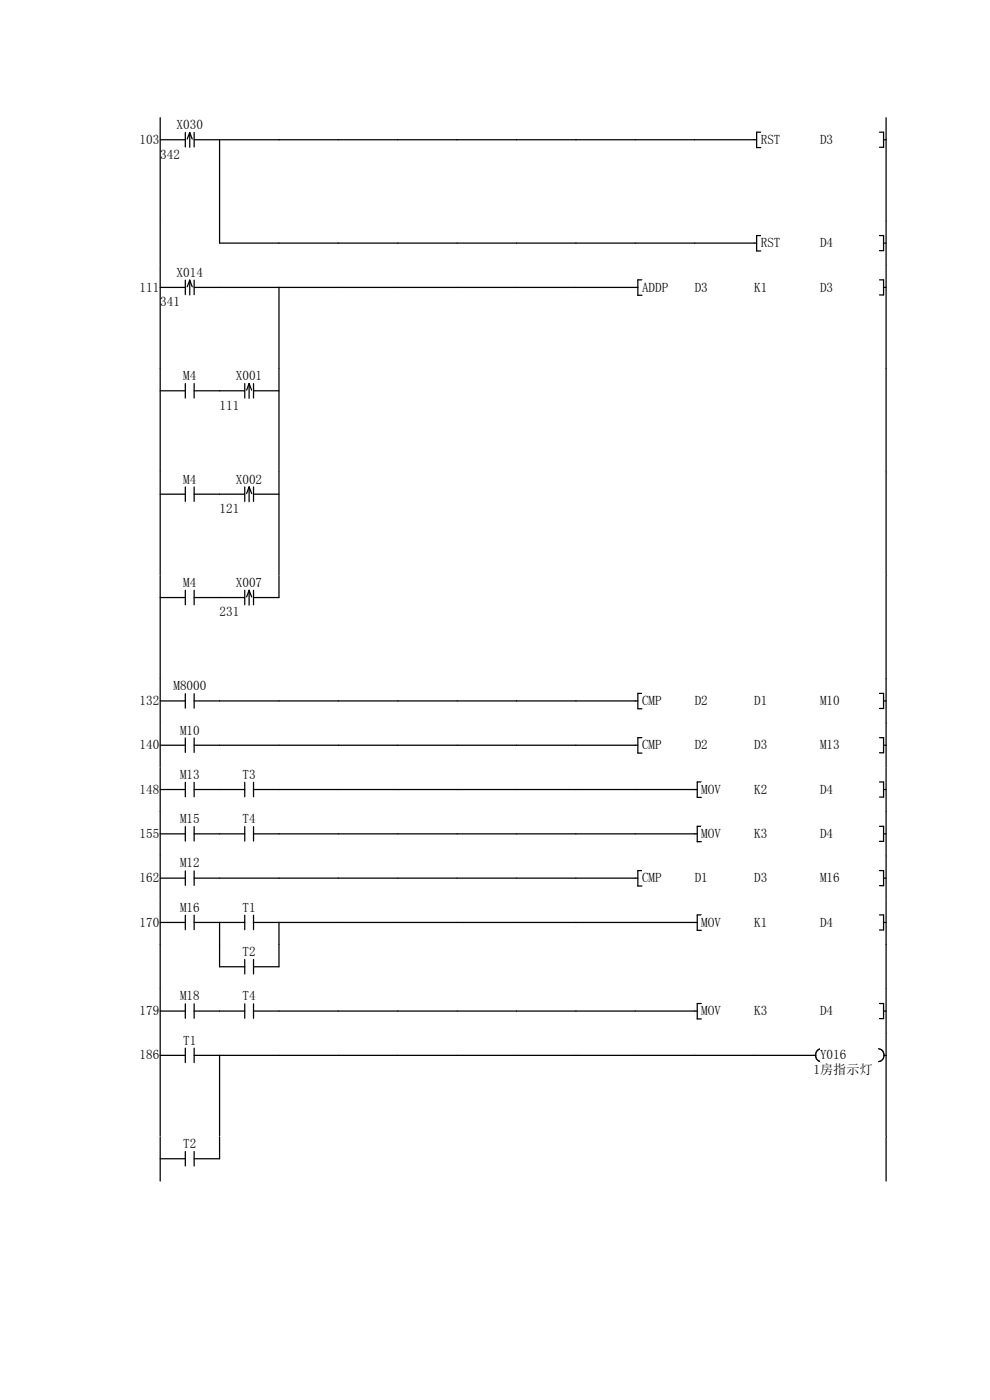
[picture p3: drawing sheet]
<svg xmlns="http://www.w3.org/2000/svg" width="210mm" height="297mm" viewBox="0 0 210 297" stroke-linecap="round" stroke-linejoin="round" font-family="sans-serif">
<path d="M34 29.6h5.3M39.3 28.1v3.1M40.2 28.1v3.1M40.2 28.1l.6 1.4M40.2 28.1l-.5 1.4M41.2 29.6h5.4M41.2 28.1v3.1" fill="none" stroke="#070000" stroke-width=".27"/>
<path d="M34 31.2h4.2v2.8h-4.2z" fill="#fff"/>
<path d="M34 25v21.9M160.5 29.6h-113.9v17.3M161.4 28h-.9v3.3h.9" fill="none" stroke="#070000" stroke-width=".27"/>
<g fill="#fff">
<path d="M161.4 28.1h4.2v2.8h-4.2z"/>
<path d="M173.9 28.1h2.9v2.8h-2.9z"/>
</g>
<path d="M186.6 28h.8v3.2h-.8M187.4 29.6h.6M188 25v21.9" fill="none" stroke="#070000" stroke-width=".27"/>
<g fill="#fff">
<path d="M20 46.9h14v9.4h-14z"/>
<path d="M34 46.9h12.6v9.4h-12.6z"/>
<path d="M46.6 46.9h12.6v9.4h-12.6z"/>
<path d="M59.2 46.9h12.6v9.4h-12.6z"/>
<path d="M71.8 46.9h12.6v9.4h-12.6z"/>
<path d="M84.4 46.9h12.6v9.4h-12.6z"/>
<path d="M97 46.9h12.6v9.4h-12.6z"/>
<path d="M109.6 46.9h12.6v9.4h-12.6z"/>
<path d="M122.2 46.9h12.6v9.4h-12.6z"/>
<path d="M134.8 46.9h12.6v9.4h-12.6z"/>
<path d="M147.4 46.9h12.6v9.4h-12.6z"/>
<path d="M160 46.9h28v9.4h-28z"/>
</g>
<path d="M34 46.9v9.4M46.6 46.9v4.7h113.9M161.4 50h-.9v3.2h.9" fill="none" stroke="#070000" stroke-width=".27"/>
<g fill="#fff">
<path d="M161.4 50h4.2v2.8h-4.2z"/>
<path d="M173.9 50h2.9v2.8h-2.9z"/>
</g>
<path d="M186.6 50h.8v3.2h-.8M187.4 51.6h.6M188 46.9v9.4" fill="none" stroke="#070000" stroke-width=".27"/>
<g fill="#fff">
<path d="M20 56.3h14v22h-14z"/>
<path d="M34 56.3h12.6v22h-12.6z"/>
<path d="M46.6 56.3h12.6v22h-12.6z"/>
<path d="M59.2 56.3h12.6v22h-12.6z"/>
<path d="M71.8 56.3h12.6v22h-12.6z"/>
<path d="M84.4 56.3h12.6v22h-12.6z"/>
<path d="M97 56.3h12.6v22h-12.6z"/>
<path d="M109.6 56.3h12.6v22h-12.6z"/>
<path d="M122.2 56.3h12.6v22h-12.6z"/>
<path d="M134.8 56.3h53.2v22h-53.2z"/>
<path d="M29.6 59.4h4.2v2.8h-4.2z"/>
<path d="M37.5 56.3h5.6v2.8h-5.6z"/>
</g>
<path d="M39.3 59.4v3.1M40.2 59.4v3.2M40.2 59.4l.6 1.4M40.2 59.4l-.5 1.4M41.2 59.4v3.1M34 61h5.3M41.2 61h5.4" fill="none" stroke="#070000" stroke-width=".27"/>
<path d="M34 62.6h4.2v2.8h-4.2z" fill="#fff"/>
<path d="M34 56.3v21.9M136.2 59.4h-.9v3.2h.9M46.6 61h88.7M59.2 61v17.2" fill="none" stroke="#070000" stroke-width=".27"/>
<g fill="#fff">
<path d="M136.2 59.4h5.6v2.8h-5.6z"/>
<path d="M147.4 59.4h2.8v2.8h-2.8z"/>
<path d="M160 59.4h2.8v2.8h-2.8z"/>
<path d="M173.9 59.4h2.9v2.8h-2.9z"/>
</g>
<path d="M186.6 59.4h.8v3.2h-.8M188 56.3v21.9M187.4 61h.6" fill="none" stroke="#070000" stroke-width=".27"/>
<g fill="#fff">
<path d="M20 78.3h14v21.9h-14z"/>
<path d="M34 78.3h12.6v21.9h-12.6z"/>
<path d="M46.6 78.3h12.6v21.9h-12.6z"/>
<path d="M59.2 78.3h12.6v21.9h-12.6z"/>
<path d="M71.8 78.3h12.6v21.9h-12.6z"/>
<path d="M84.4 78.3h12.6v21.9h-12.6z"/>
<path d="M97 78.3h12.6v21.9h-12.6z"/>
<path d="M109.6 78.3h12.6v21.9h-12.6z"/>
<path d="M122.2 78.3h12.6v21.9h-12.6z"/>
<path d="M134.8 78.3h12.6v21.9h-12.6z"/>
<path d="M147.4 78.3h12.6v21.9h-12.6z"/>
<path d="M160 78.3h12.6v21.9h-12.6z"/>
<path d="M172.6 78.3h15.4v21.9h-15.4z"/>
<path d="M38.9 78.2h2.8v2.8h-2.8z"/>
</g>
<path d="M34 78.2v22M34 82.9h5.3M39.3 81.4v3M41.2 82.9h5.4M41.2 81.4v3" fill="none" stroke="#070000" stroke-width=".27"/>
<path d="M50 78.2h5.6v2.8h-5.6z" fill="#fff"/>
<path d="M46.6 82.9h5.3M51.9 81.4v3M52.8 81.4v3.1M52.8 81.4l.6 1.4M52.8 81.4l-.5 1.4M53.8 82.9h5.4M53.8 81.4v3" fill="none" stroke="#070000" stroke-width=".27"/>
<path d="M46.6 84.5h4.2v2.8h-4.2z" fill="#fff"/>
<path d="M59.2 78.2v22M188 78.2v22" fill="none" stroke="#070000" stroke-width=".27"/>
<g fill="#fff">
<path d="M20 100.2h14v21.9h-14z"/>
<path d="M34 100.2h12.6v21.9h-12.6z"/>
<path d="M46.6 100.2h12.6v21.9h-12.6z"/>
<path d="M59.2 100.2h12.6v21.9h-12.6z"/>
<path d="M71.8 100.2h12.6v21.9h-12.6z"/>
<path d="M84.4 100.2h12.6v21.9h-12.6z"/>
<path d="M97 100.2h12.6v21.9h-12.6z"/>
<path d="M109.6 100.2h12.6v21.9h-12.6z"/>
<path d="M122.2 100.2h12.6v21.9h-12.6z"/>
<path d="M134.8 100.2h12.6v21.9h-12.6z"/>
<path d="M147.4 100.2h12.6v21.9h-12.6z"/>
<path d="M160 100.2h12.6v21.9h-12.6z"/>
<path d="M172.6 100.2h15.4v21.9h-15.4z"/>
<path d="M38.9 100.2h2.8v2.8h-2.8z"/>
</g>
<path d="M34 104.8h5.3M34 100.2v21.9M39.3 103.3v3.1M41.2 104.8h5.4M41.2 103.3v3.1" fill="none" stroke="#070000" stroke-width=".27"/>
<path d="M50 100.2h5.6v2.8h-5.6z" fill="#fff"/>
<path d="M46.6 104.8h5.3M51.9 103.3v3.1M52.8 103.3v3.1M52.8 103.3l.6 1.4M52.8 103.3l-.5 1.4M53.8 104.8h5.4M53.8 103.3v3.1" fill="none" stroke="#070000" stroke-width=".27"/>
<path d="M46.6 106.4h4.2v2.8h-4.2z" fill="#fff"/>
<path d="M59.2 100.2v21.9M188 100.2v21.9" fill="none" stroke="#070000" stroke-width=".27"/>
<g fill="#fff">
<path d="M20 122.1h14v22h-14z"/>
<path d="M34 122.1h12.6v22h-12.6z"/>
<path d="M46.6 122.1h12.6v22h-12.6z"/>
<path d="M59.2 122.1h12.6v22h-12.6z"/>
<path d="M71.8 122.1h12.6v22h-12.6z"/>
<path d="M84.4 122.1h12.6v22h-12.6z"/>
<path d="M97 122.1h12.6v22h-12.6z"/>
<path d="M109.6 122.1h12.6v22h-12.6z"/>
<path d="M122.2 122.1h12.6v22h-12.6z"/>
<path d="M134.8 122.1h12.6v22h-12.6z"/>
<path d="M147.4 122.1h12.6v22h-12.6z"/>
<path d="M160 122.1h12.6v22h-12.6z"/>
<path d="M172.6 122.1h15.4v22h-15.4z"/>
<path d="M38.9 122.1h2.8v2.8h-2.8z"/>
</g>
<path d="M34 126.8h5.3M34 122.1v21.9M39.3 125.2v3.1M41.2 126.8h5.4M41.2 125.2v3.1" fill="none" stroke="#070000" stroke-width=".27"/>
<path d="M50 122.1h5.6v2.8h-5.6z" fill="#fff"/>
<path d="M46.6 126.8h5.3M51.9 125.2v3.1M52.8 125.2v3.2M52.8 125.2l.6 1.4M52.8 125.2l-.5 1.4M53.8 126.8h5.4M53.8 125.2v3.1" fill="none" stroke="#070000" stroke-width=".27"/>
<path d="M46.6 128.4h4.2v2.7h-4.2z" fill="#fff"/>
<path d="M59.2 122.1v4.7M188 122.1v21.9" fill="none" stroke="#070000" stroke-width=".27"/>
<g fill="#fff">
<path d="M20 144.1h14v9.4h-14z"/>
<path d="M34 144.1h12.6v9.4h-12.6z"/>
<path d="M46.6 144.1h12.6v9.4h-12.6z"/>
<path d="M59.2 144.1h12.6v9.4h-12.6z"/>
<path d="M71.8 144.1h12.6v9.4h-12.6z"/>
<path d="M84.4 144.1h12.6v9.4h-12.6z"/>
<path d="M97 144.1h12.6v9.4h-12.6z"/>
<path d="M109.6 144.1h12.6v9.4h-12.6z"/>
<path d="M122.2 144.1h12.6v9.4h-12.6z"/>
<path d="M134.8 144.1h53.2v9.4h-53.2z"/>
<path d="M29.6 147.2h4.2v2.7h-4.2z"/>
<path d="M36.8 144h7v2.8h-7z"/>
</g>
<path d="M34 148.7h5.3M34 144v9.4M39.3 147.2v3M41.2 148.7h94.1M41.2 147.2v3M136.2 147.1h-.9v3.3h.9" fill="none" stroke="#070000" stroke-width=".27"/>
<g fill="#fff">
<path d="M136.2 147.2h4.2v2.7h-4.2z"/>
<path d="M147.4 147.2h2.8v2.7h-2.8z"/>
<path d="M160 147.2h2.8v2.7h-2.8z"/>
<path d="M173.9 147.2h4.3v2.7h-4.3z"/>
</g>
<path d="M186.6 147.1h.8v3.2h-.8M187.4 148.7h.6M188 144v9.4" fill="none" stroke="#070000" stroke-width=".27"/>
<g fill="#fff">
<path d="M20 153.5h14v9.4h-14z"/>
<path d="M34 153.5h12.6v9.4h-12.6z"/>
<path d="M46.6 153.5h12.6v9.4h-12.6z"/>
<path d="M59.2 153.5h12.6v9.4h-12.6z"/>
<path d="M71.8 153.5h12.6v9.4h-12.6z"/>
<path d="M84.4 153.5h12.6v9.4h-12.6z"/>
<path d="M97 153.5h12.6v9.4h-12.6z"/>
<path d="M109.6 153.5h12.6v9.4h-12.6z"/>
<path d="M122.2 153.5h12.6v9.4h-12.6z"/>
<path d="M134.8 153.5h53.2v9.4h-53.2z"/>
<path d="M29.6 156.5h4.2v2.8h-4.2z"/>
<path d="M38.2 153.4h4.2v2.8h-4.2z"/>
</g>
<path d="M34 158.1h5.3M34 153.4v9.4M39.3 156.6v3M41.2 158.1h94.1M41.2 156.6v3M136.2 156.5h-.9v3.3h.9" fill="none" stroke="#070000" stroke-width=".27"/>
<g fill="#fff">
<path d="M136.2 156.5h4.2v2.8h-4.2z"/>
<path d="M147.4 156.5h2.8v2.8h-2.8z"/>
<path d="M160 156.5h2.8v2.8h-2.8z"/>
<path d="M173.9 156.5h4.3v2.8h-4.3z"/>
</g>
<path d="M186.6 156.5h.8v3.2h-.8M187.4 158.1h.6M188 153.4v9.4" fill="none" stroke="#070000" stroke-width=".27"/>
<g fill="#fff">
<path d="M20 162.9h14v9.4h-14z"/>
<path d="M34 162.9h12.6v9.4h-12.6z"/>
<path d="M46.6 162.9h12.6v9.4h-12.6z"/>
<path d="M59.2 162.9h12.6v9.4h-12.6z"/>
<path d="M71.8 162.9h12.6v9.4h-12.6z"/>
<path d="M84.4 162.9h12.6v9.4h-12.6z"/>
<path d="M97 162.9h12.6v9.4h-12.6z"/>
<path d="M109.6 162.9h12.6v9.4h-12.6z"/>
<path d="M122.2 162.9h12.6v9.4h-12.6z"/>
<path d="M134.8 162.9h12.6v9.4h-12.6z"/>
<path d="M147.4 162.9h40.6v9.4h-40.6z"/>
<path d="M29.6 165.9h4.2v2.8h-4.2z"/>
<path d="M38.2 162.8h4.2v2.8h-4.2z"/>
</g>
<path d="M34 167.5h5.3M34 162.8v9.4M39.3 166v3M41.2 167.5h5.4M41.2 166v3" fill="none" stroke="#070000" stroke-width=".27"/>
<path d="M51.4 162.8h2.8v2.8h-2.8z" fill="#fff"/>
<path d="M46.6 167.5h5.3M51.9 166v3M53.8 167.5h94.1M53.8 166v3M148.8 165.9h-.9v3.3h.9" fill="none" stroke="#070000" stroke-width=".27"/>
<g fill="#fff">
<path d="M148.8 165.9h4.2v2.8h-4.2z"/>
<path d="M160 165.9h2.8v2.8h-2.8z"/>
<path d="M173.9 165.9h2.9v2.8h-2.9z"/>
</g>
<path d="M186.6 165.9h.8v3.2h-.8M187.4 167.5h.6M188 162.8v9.4" fill="none" stroke="#070000" stroke-width=".27"/>
<g fill="#fff">
<path d="M20 172.3h14v9.4h-14z"/>
<path d="M34 172.3h12.6v9.4h-12.6z"/>
<path d="M46.6 172.3h12.6v9.4h-12.6z"/>
<path d="M59.2 172.3h12.6v9.4h-12.6z"/>
<path d="M71.8 172.3h12.6v9.4h-12.6z"/>
<path d="M84.4 172.3h12.6v9.4h-12.6z"/>
<path d="M97 172.3h12.6v9.4h-12.6z"/>
<path d="M109.6 172.3h12.6v9.4h-12.6z"/>
<path d="M122.2 172.3h12.6v9.4h-12.6z"/>
<path d="M134.8 172.3h12.6v9.4h-12.6z"/>
<path d="M147.4 172.3h40.6v9.4h-40.6z"/>
<path d="M29.6 175.3h4.2v2.8h-4.2z"/>
<path d="M38.2 172.2h4.2v2.8h-4.2z"/>
</g>
<path d="M34 176.9h5.3M34 172.2v9.4M39.3 175.4v3M41.2 176.9h5.4M41.2 175.4v3" fill="none" stroke="#070000" stroke-width=".27"/>
<path d="M51.4 172.2h2.8v2.8h-2.8z" fill="#fff"/>
<path d="M46.6 176.9h5.3M51.9 175.4v3M53.8 176.9h94.1M53.8 175.4v3M148.8 175.3h-.9v3.3h.9" fill="none" stroke="#070000" stroke-width=".27"/>
<g fill="#fff">
<path d="M148.8 175.3h4.2v2.8h-4.2z"/>
<path d="M160 175.3h2.8v2.8h-2.8z"/>
<path d="M173.9 175.3h2.9v2.8h-2.9z"/>
</g>
<path d="M186.6 175.3h.8v3.2h-.8M187.4 176.9h.6M188 172.2v9.4" fill="none" stroke="#070000" stroke-width=".27"/>
<g fill="#fff">
<path d="M20 181.7h14v9.4h-14z"/>
<path d="M34 181.7h12.6v9.4h-12.6z"/>
<path d="M46.6 181.7h12.6v9.4h-12.6z"/>
<path d="M59.2 181.7h12.6v9.4h-12.6z"/>
<path d="M71.8 181.7h12.6v9.4h-12.6z"/>
<path d="M84.4 181.7h12.6v9.4h-12.6z"/>
<path d="M97 181.7h12.6v9.4h-12.6z"/>
<path d="M109.6 181.7h12.6v9.4h-12.6z"/>
<path d="M122.2 181.7h12.6v9.4h-12.6z"/>
<path d="M134.8 181.7h53.2v9.4h-53.2z"/>
<path d="M29.6 184.7h4.2v2.8h-4.2z"/>
<path d="M38.2 181.6h4.2v2.8h-4.2z"/>
</g>
<path d="M34 186.3h5.3M34 181.6v9.4M39.3 184.8v3M41.2 186.3h94.1M41.2 184.8v3M136.2 184.7h-.9v3.3h.9" fill="none" stroke="#070000" stroke-width=".27"/>
<g fill="#fff">
<path d="M136.2 184.7h4.2v2.8h-4.2z"/>
<path d="M147.4 184.7h2.8v2.8h-2.8z"/>
<path d="M160 184.7h2.8v2.8h-2.8z"/>
<path d="M173.9 184.7h4.3v2.8h-4.3z"/>
</g>
<path d="M186.6 184.7h.8v3.2h-.8M187.4 186.3h.6M188 181.6v9.4" fill="none" stroke="#070000" stroke-width=".27"/>
<g fill="#fff">
<path d="M20 191.1h14v9.3h-14z"/>
<path d="M34 191.1h12.6v9.3h-12.6z"/>
<path d="M46.6 191.1h12.6v9.3h-12.6z"/>
<path d="M59.2 191.1h12.6v9.3h-12.6z"/>
<path d="M71.8 191.1h12.6v9.3h-12.6z"/>
<path d="M84.4 191.1h12.6v9.3h-12.6z"/>
<path d="M97 191.1h12.6v9.3h-12.6z"/>
<path d="M109.6 191.1h12.6v9.3h-12.6z"/>
<path d="M122.2 191.1h12.6v9.3h-12.6z"/>
<path d="M134.8 191.1h12.6v9.3h-12.6z"/>
<path d="M147.4 191.1h40.6v9.3h-40.6z"/>
<path d="M29.6 194.1h4.2v2.8h-4.2z"/>
<path d="M38.2 191h4.2v2.8h-4.2z"/>
</g>
<path d="M34 195.7h5.3M34 191v9.4M39.3 194.2v3M41.2 195.7h5.4M41.2 194.2v3" fill="none" stroke="#070000" stroke-width=".27"/>
<path d="M51.4 191h2.8v2.8h-2.8z" fill="#fff"/>
<path d="M51.9 195.7h-5.3v4.7M51.9 194.2v3M53.8 195.7h94.1M53.8 194.2v3M59.2 195.7v4.7M148.8 194.1h-.9v3.3h.9" fill="none" stroke="#070000" stroke-width=".27"/>
<g fill="#fff">
<path d="M148.8 194.1h4.2v2.8h-4.2z"/>
<path d="M160 194.1h2.8v2.8h-2.8z"/>
<path d="M173.9 194.1h2.9v2.8h-2.9z"/>
</g>
<path d="M186.6 194.1h.8v3.2h-.8M187.4 195.7h.6M188 191v9.4" fill="none" stroke="#070000" stroke-width=".27"/>
<g fill="#fff">
<path d="M20 200.4h14v9.4h-14z"/>
<path d="M34 200.4h12.6v9.4h-12.6z"/>
<path d="M46.6 200.4h12.6v9.4h-12.6z"/>
<path d="M59.2 200.4h12.6v9.4h-12.6z"/>
<path d="M71.8 200.4h12.6v9.4h-12.6z"/>
<path d="M84.4 200.4h12.6v9.4h-12.6z"/>
<path d="M97 200.4h12.6v9.4h-12.6z"/>
<path d="M109.6 200.4h12.6v9.4h-12.6z"/>
<path d="M122.2 200.4h12.6v9.4h-12.6z"/>
<path d="M134.8 200.4h12.6v9.4h-12.6z"/>
<path d="M147.4 200.4h12.6v9.4h-12.6z"/>
<path d="M160 200.4h12.6v9.4h-12.6z"/>
<path d="M172.6 200.4h15.4v9.4h-15.4z"/>
</g>
<path d="M34 200.4v9.4" fill="none" stroke="#070000" stroke-width=".27"/>
<path d="M51.4 200.4h2.8v2.8h-2.8z" fill="#fff"/>
<path d="M46.6 200.4v4.7h5.3M51.9 203.6v3M53.8 203.6v3M59.2 200.4v4.7h-5.4M188 200.4v9.4" fill="none" stroke="#070000" stroke-width=".27"/>
<g fill="#fff">
<path d="M20 209.8h14v9.4h-14z"/>
<path d="M34 209.8h12.6v9.4h-12.6z"/>
<path d="M46.6 209.8h12.6v9.4h-12.6z"/>
<path d="M59.2 209.8h12.6v9.4h-12.6z"/>
<path d="M71.8 209.8h12.6v9.4h-12.6z"/>
<path d="M84.4 209.8h12.6v9.4h-12.6z"/>
<path d="M97 209.8h12.6v9.4h-12.6z"/>
<path d="M109.6 209.8h12.6v9.4h-12.6z"/>
<path d="M122.2 209.8h12.6v9.4h-12.6z"/>
<path d="M134.8 209.8h12.6v9.4h-12.6z"/>
<path d="M147.4 209.8h40.6v9.4h-40.6z"/>
<path d="M29.6 212.9h4.2v2.8h-4.2z"/>
<path d="M38.2 209.8h4.2v2.8h-4.2z"/>
</g>
<path d="M34 214.5h5.3M34 209.8v9.4M39.3 213v3M41.2 214.5h5.4M41.2 213v3" fill="none" stroke="#070000" stroke-width=".27"/>
<path d="M51.4 209.8h2.8v2.8h-2.8z" fill="#fff"/>
<path d="M46.6 214.5h5.3M51.9 213v3M53.8 214.5h94.1M53.8 213v3M148.8 212.9h-.9v3.3h.9" fill="none" stroke="#070000" stroke-width=".27"/>
<g fill="#fff">
<path d="M148.8 213h4.2v2.8h-4.2z"/>
<path d="M160 213h2.8v2.8h-2.8z"/>
<path d="M173.9 213h2.9v2.8h-2.9z"/>
</g>
<path d="M186.6 212.9h.8v3.2h-.8M187.4 214.5h.6M188 209.8v9.4" fill="none" stroke="#070000" stroke-width=".27"/>
<g fill="#fff">
<path d="M20 219.2h14v22h-14z"/>
<path d="M34 219.2h12.6v22h-12.6z"/>
<path d="M46.6 219.2h12.6v22h-12.6z"/>
<path d="M59.2 219.2h12.6v22h-12.6z"/>
<path d="M71.8 219.2h12.6v22h-12.6z"/>
<path d="M84.4 219.2h12.6v22h-12.6z"/>
<path d="M97 219.2h12.6v22h-12.6z"/>
<path d="M109.6 219.2h12.6v22h-12.6z"/>
<path d="M122.2 219.2h12.6v22h-12.6z"/>
<path d="M134.8 219.2h12.6v22h-12.6z"/>
<path d="M147.4 219.2h12.6v22h-12.6z"/>
<path d="M160 219.2h12.6v22h-12.6z"/>
<path d="M172.6 219.2h15.4v22h-15.4z"/>
<path d="M29.6 222.3h4.2v2.8h-4.2z"/>
<path d="M38.9 219.2h2.8v2.8h-2.8z"/>
</g>
<path d="M34 219.2v22M34 223.9h5.3M39.3 222.4v3M41.2 223.9h131.8M41.2 222.4v3M46.6 223.9v17.3M174.2 222.5a1.39 1.39 0 0 0-1.2 1.4 1.39 1.39 0 0 0 1.2 1.3" fill="none" stroke="#070000" stroke-width=".27"/>
<path d="M173.9 222.3h5.6v2.8h-5.6z" fill="#fff"/>
<path d="M186.4 222.5a1.38 1.38 0 0 1 1.2 1.4 1.38 1.38 0 0 1-1.2 1.3M187.5 223.9h.5" fill="none" stroke="#070000" stroke-width=".27"/>
<path d="M172.6 225.5h12.6v2.8h-12.6z" fill="#fff"/>
<path d="M188 219.2v22" fill="none" stroke="#070000" stroke-width=".27"/>
<g fill="#fff">
<path d="M20 241.2h14v9.4h-14z"/>
<path d="M34 241.2h12.6v9.4h-12.6z"/>
<path d="M46.6 241.2h12.6v9.4h-12.6z"/>
<path d="M59.2 241.2h12.6v9.4h-12.6z"/>
<path d="M71.8 241.2h12.6v9.4h-12.6z"/>
<path d="M84.4 241.2h12.6v9.4h-12.6z"/>
<path d="M97 241.2h12.6v9.4h-12.6z"/>
<path d="M109.6 241.2h12.6v9.4h-12.6z"/>
<path d="M122.2 241.2h12.6v9.4h-12.6z"/>
<path d="M134.8 241.2h12.6v9.4h-12.6z"/>
<path d="M147.4 241.2h12.6v9.4h-12.6z"/>
<path d="M160 241.2h12.6v9.4h-12.6z"/>
<path d="M172.6 241.2h15.4v9.4h-15.4z"/>
<path d="M38.9 241.2h2.8v2.8h-2.8z"/>
</g>
<path d="M34 245.8h5.3M34 241.2v9.4M39.3 244.3v3.1M41.2 244.3v3.1M46.6 241.2v4.6h-5.4M188 241.2v9.4" fill="none" stroke="#070000" stroke-width=".27"/>
<g font-size="2.8">
<text x="37.5" y="27.4">X030</text>
<text x="29.6" y="30.5">103</text>
<text x="34" y="33.7">342</text>
<text x="161.4" y="30.5">RST</text>
<text x="173.9" y="30.5">D3</text>
<text x="161.4" y="52.5">RST</text>
<text x="173.9" y="52.5">D4</text>
<text x="37.5" y="58.7">X014</text>
<text x="29.6" y="61.8">111</text>
<text x="34" y="65">341</text>
<text x="136.2" y="61.9">ADDP</text>
<text x="147.4" y="61.9">D3</text>
<text x="160" y="61.9">K1</text>
<text x="173.9" y="61.9">D3</text>
<text x="38.9" y="80.6">M4</text>
<text x="50" y="80.6">X001</text>
<text x="46.6" y="86.9">111</text>
<text x="38.9" y="102.6">M4</text>
<text x="50" y="102.6">X002</text>
<text x="46.6" y="108.8">121</text>
<text x="38.9" y="124.5">M4</text>
<text x="50" y="124.5">X007</text>
<text x="46.6" y="130.8">231</text>
<text x="29.6" y="149.6">132</text>
<text x="36.8" y="146.4">M8000</text>
<text x="136.2" y="149.6">CMP</text>
<text x="147.4" y="149.6">D2</text>
<text x="160" y="149.6">D1</text>
<text x="173.9" y="149.6">M10</text>
<text x="38.2" y="155.8">M10</text>
<text x="29.6" y="159">140</text>
<text x="136.2" y="159">CMP</text>
<text x="147.4" y="159">D2</text>
<text x="160" y="159">D3</text>
<text x="173.9" y="159">M13</text>
<text x="38.2" y="165.2">M13</text>
<text x="51.4" y="165.2">T3</text>
<text x="29.6" y="168.4">148</text>
<text x="148.8" y="168.4">MOV</text>
<text x="160" y="168.4">K2</text>
<text x="173.9" y="168.4">D4</text>
<text x="29.6" y="177.8">155</text>
<text x="38.2" y="174.6">M15</text>
<text x="51.4" y="174.6">T4</text>
<text x="148.8" y="177.8">MOV</text>
<text x="160" y="177.8">K3</text>
<text x="173.9" y="177.8">D4</text>
<text x="38.2" y="184">M12</text>
<text x="29.6" y="187.2">162</text>
<text x="136.2" y="187.2">CMP</text>
<text x="147.4" y="187.2">D1</text>
<text x="160" y="187.2">D3</text>
<text x="173.9" y="187.2">M16</text>
<text x="29.6" y="196.6">170</text>
<text x="38.2" y="193.4">M16</text>
<text x="51.4" y="193.4">T1</text>
<text x="148.8" y="196.6">MOV</text>
<text x="160" y="196.6">K1</text>
<text x="173.9" y="196.6">D4</text>
<text x="51.4" y="202.8">T2</text>
<text x="29.6" y="215.4">179</text>
<text x="38.2" y="212.2">M18</text>
<text x="51.4" y="212.2">T4</text>
<text x="148.8" y="215.4">MOV</text>
<text x="160" y="215.4">K3</text>
<text x="173.9" y="215.4">D4</text>
<text x="38.9" y="221.6">T1</text>
<text x="29.6" y="224.7">186</text>
<text x="172.6" y="227.9">1房指示灯</text>
<text x="173.9" y="224.7">Y016</text>
<text x="38.9" y="243.6">T2</text>
</g>
</svg>
